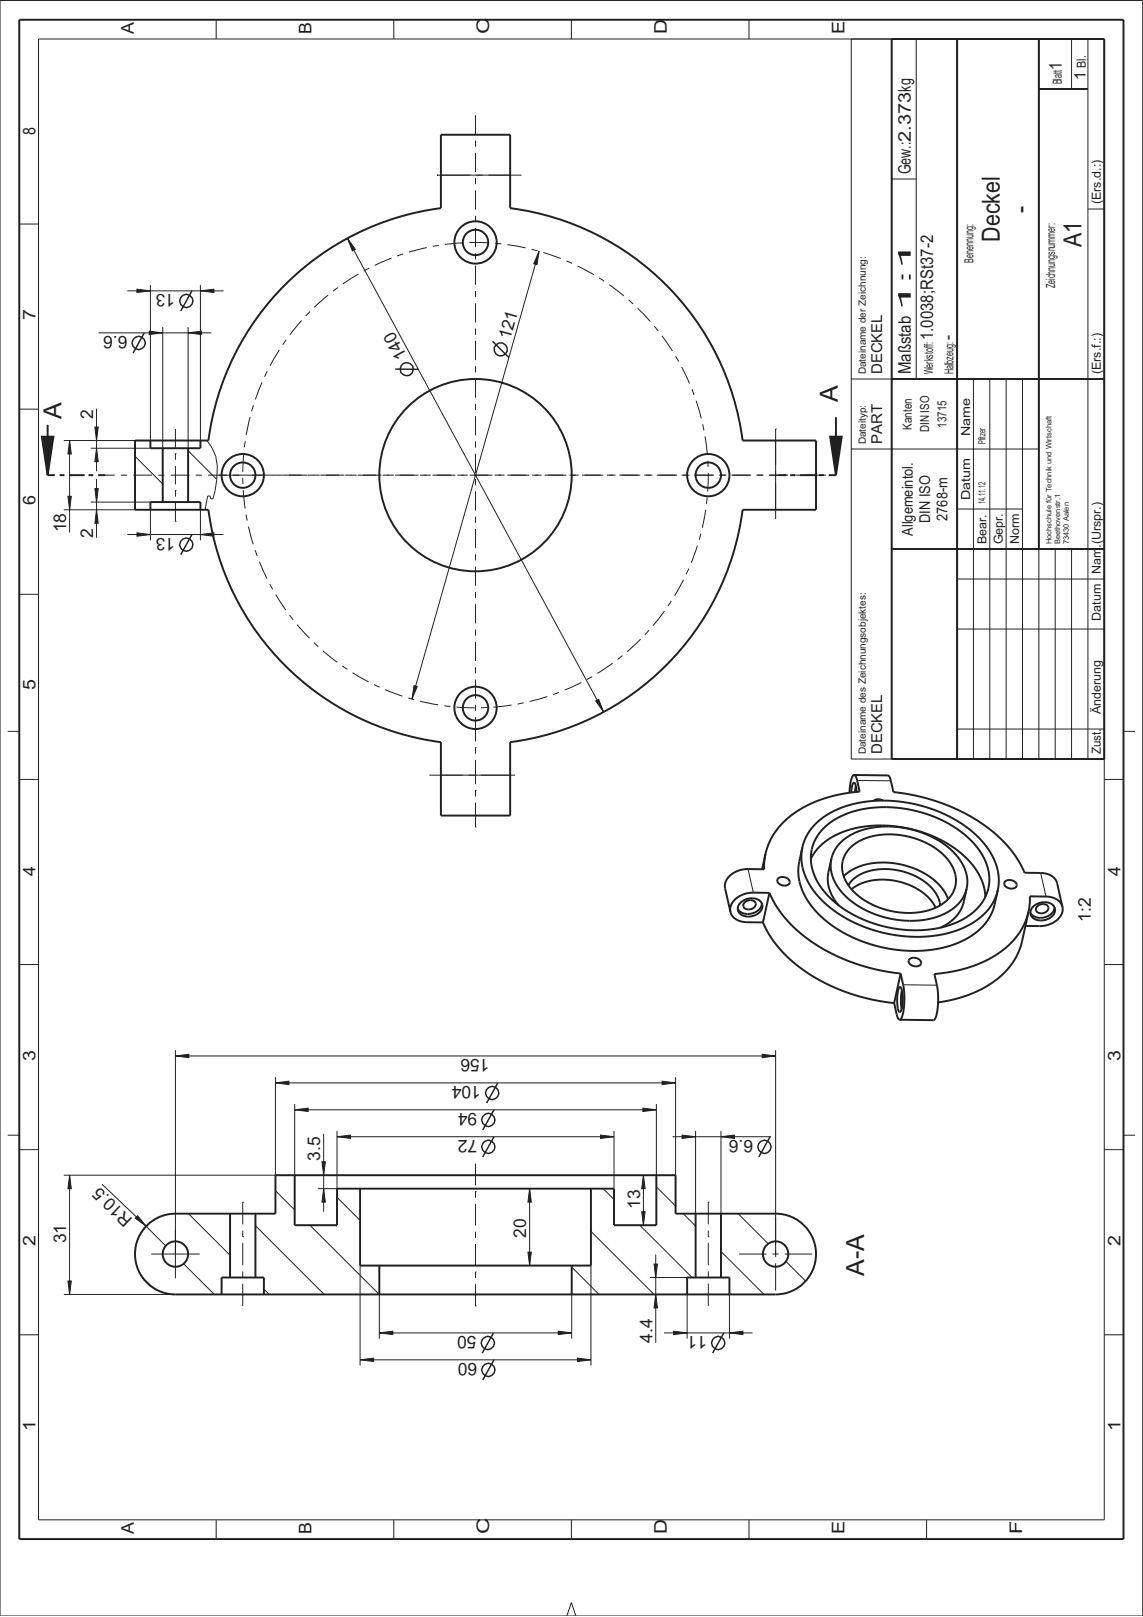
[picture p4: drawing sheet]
<svg xmlns="http://www.w3.org/2000/svg" width="210mm" height="297mm" viewBox="0 0 210 297" stroke-linecap="round" stroke-linejoin="round" font-family="sans-serif">
<path d="M152.5 80.2h2.1l-1.1 7.1z" fill="#231f20"/>
<path d="M152.5 80.2h2.1l-1.1 7.1z" fill="none" stroke="#231f20" stroke-width=".36"/>
<path d="M7.7 80.2h2.1l-1.1 7.1z" fill="#231f20"/>
<g fill="none" stroke="#231f20" stroke-width=".36">
<path d="M163.8 7.2h39v132.2h-39zM175.8 7.2v132.2M190.8 16.3h9M190.8 7.2v93.7M8.7 78.1v9.2h1.4M153.5 76.6v10.7h-1.3M163.8 69.6h39M7.7 80.2h2.1l-1.1 7.1zM11 87.3h.8M12.7 87.3h2.7M15.4 87.3h.1M16.3 87.3h.8"/>
<path d="M18 87.3h1.3M142.9 87.3h1.3M144.2 87.3h.1M145.1 87.3h.9M146.9 87.3h2.6M149.5 87.3h.1M150.4 87.3h.9M163.8 100.9h39"/>
</g>
<g fill="none" stroke="#231f20" stroke-width=".18">
<path d="M19.3 87.3h1.8M22.2 87.3h1.1M24.5 87.3h3.4M24.8 83.8l5.1 5.1M29.1 87.3h1.1M31.4 87.3h3.4M34.5 82.8l5.3 5.3M35.9 87.3h1.2M38.2 87.3h3.5M42.8 87.3h1.1M45.1 87.3h3.4M49.7 87.3h1.1"/>
<path d="M52 87.3h3.4M56.5 87.3h1.2M58.8 87.3h3.5M63.4 87.3h1.1M65.7 87.3h3.4M70.3 87.3h1.1M72.5 87.3h3.5M77.1 87.3h1.2M79.4 87.3h3.4M84 87.3h1.1M86.3 87.3h3.4M90.9 87.3h1.1"/>
<path d="M93.1 87.3h3.5M97.7 87.3h1.2M100 87.3h3.4M104.6 87.3h1.1M106.9 87.3h3.4M111.5 87.3h1.1M113.7 87.3h3.5M118.3 87.3h1.2M120.6 87.3h3.4M125.2 87.3h1.1M127.5 87.3h3.4M132 87.3h1.2"/>
<path d="M134.3 87.3h3.5M138.9 87.3h1.2M141.2 87.3h1.7M50.6 218.7l3.5 3.6M61.9 219.9l4.2 4.3M110.8 218.4l2 1.9M120.5 218l3.6 3.6M26.2 234.8l1.6 1.5M26.8 225.3l3.6 3.6M33.7 232.1l5.7 5.7M34.6 222.9l7.6 7.7M46.9 225.1l12.6 12.7"/>
<path d="M48.5 236.8l1 1M56.9 225.1l12.7 12.7M105 232.8l5 5M108.5 226.2l11.6 11.6M117.5 225.1l9.6 9.6M125.5 222.9l2.2 2.3M132.4 229.9l7.9 7.9M135.6 222.9l5.5 5.6M144.3 231.7l3.6 3.6"/>
</g>
<g fill="none" stroke="#231f20" stroke-width=".27">
<path d="M72.6 67.8h4.2"/>
<circle cx="74.7" cy="67.8" r="1.21"/>
</g>
<path d="M63.8 43.8l1.5 2-.6 .3z" fill="#231f20"/>
<path d="M63.8 43.8l1.5 2-.6 .3z" fill="none" stroke="#231f20" stroke-width=".18"/>
<path d="M109.4 128.8l.5-.3 .9 2.3z" fill="#231f20"/>
<path d="M109.4 128.8l.5-.3 .9 2.3z" fill="none" stroke="#231f20" stroke-width=".18"/>
<g fill="none" stroke="#231f20" stroke-width=".27">
<path d="M91.4 198.9l-2 3.7"/>
<circle cx="90.4" cy="200.8" r="1.21"/>
</g>
<path d="M121.6 198.6l2.5 .3-2.5 .3z" fill="#231f20"/>
<path d="M121.6 198.6l2.5 .3-2.5 .3z" fill="none" stroke="#231f20" stroke-width=".18"/>
<path d="M50.6 198.9l2.5-.3v.6z" fill="#231f20"/>
<path d="M50.6 198.9l2.5-.3v.6z" fill="none" stroke="#231f20" stroke-width=".18"/>
<path d="M12.5 235.3h.6l-.3 2.5z" fill="#231f20"/>
<path d="M12.5 235.3h.6l-.3 2.5z" fill="none" stroke="#231f20" stroke-width=".18"/>
<path d="M12.8 215.9l.3 2.5h-.6z" fill="#231f20"/>
<path d="M12.8 215.9l.3 2.5h-.6z" fill="none" stroke="#231f20" stroke-width=".18"/>
<path d="M25.3 223.3l1.5 2-2-1.5z" fill="#231f20"/>
<path d="M25.3 223.3l1.5 2-2-1.5z" fill="none" stroke="#231f20" stroke-width=".18"/>
<path d="M12.5 91.2h.6l-.3 2.4z" fill="#231f20"/>
<path d="M12.5 91.2h.6l-.3 2.4z" fill="none" stroke="#231f20" stroke-width=".18"/>
<path d="M12.8 80.9l.3 2.5h-.6z" fill="#231f20"/>
<path d="M12.8 80.9l.3 2.5h-.6z" fill="none" stroke="#231f20" stroke-width=".18"/>
<g fill="none" stroke="#231f20" stroke-width=".27">
<path d="M90.7 203.9l-2 3.7"/>
<circle cx="89.7" cy="205.7" r="1.21"/>
</g>
<path d="M118.1 203.6l2.4 .3-2.4 .3z" fill="#231f20"/>
<path d="M118.1 203.6l2.4 .3-2.4 .3z" fill="none" stroke="#231f20" stroke-width=".18"/>
<path d="M54.1 203.9l2.5-.3v.6z" fill="#231f20"/>
<path d="M54.1 203.9l2.5-.3v.6z" fill="none" stroke="#231f20" stroke-width=".18"/>
<g fill="none" stroke="#231f20" stroke-width=".27">
<path d="M90.7 208.8l-2 3.7"/>
<circle cx="89.7" cy="210.7" r="1.21"/>
</g>
<path d="M110.3 208.5l2.5 .3-2.5 .3z" fill="#231f20"/>
<path d="M110.3 208.5l2.5 .3-2.5 .3z" fill="none" stroke="#231f20" stroke-width=".18"/>
<path d="M61.9 208.8l2.5-.3v.6z" fill="#231f20"/>
<path d="M61.9 208.8l2.5-.3v.6z" fill="none" stroke="#231f20" stroke-width=".18"/>
<path d="M118.2 215.9l.3 2.5h-.6z" fill="#231f20"/>
<path d="M118.2 215.9l.3 2.5h-.6z" fill="none" stroke="#231f20" stroke-width=".18"/>
<path d="M117.9 222.6h.6l-.3 2.5z" fill="#231f20"/>
<path d="M117.9 222.6h.6l-.3 2.5z" fill="none" stroke="#231f20" stroke-width=".18"/>
<path d="M59.4 218.4l.3 2.4h-.6z" fill="#231f20"/>
<path d="M59.4 218.4l.3 2.4h-.6z" fill="none" stroke="#231f20" stroke-width=".18"/>
<path d="M59.1 213.4h.6l-.3 2.5z" fill="#231f20"/>
<path d="M59.1 213.4h.6l-.3 2.5z" fill="none" stroke="#231f20" stroke-width=".18"/>
<g fill="none" stroke="#231f20" stroke-width=".27">
<path d="M90.4 62.7l3.1 3"/>
<circle cx="91.9" cy="64.2" r="1.21"/>
</g>
<path d="M99 46.2l-.4 2.4-.6-.1z" fill="#231f20"/>
<path d="M99 46.2l-.4 2.4-.6-.1z" fill="none" stroke="#231f20" stroke-width=".18"/>
<path d="M76 125.9l.6 .2-.9 2.3z" fill="#231f20"/>
<path d="M76 125.9l.6 .2-.9 2.3z" fill="none" stroke="#231f20" stroke-width=".18"/>
<path d="M120.1 232.2h.6l-.3 2.5z" fill="#231f20"/>
<path d="M120.1 232.2h.6l-.3 2.5z" fill="none" stroke="#231f20" stroke-width=".18"/>
<path d="M120.4 237.8l.3 2.5h-.6z" fill="#231f20"/>
<path d="M120.4 237.8l.3 2.5h-.6z" fill="none" stroke="#231f20" stroke-width=".18"/>
<g fill="none" stroke="#231f20" stroke-width=".27">
<path d="M141.4 208.8l-2 3.7"/>
<circle cx="140.4" cy="210.7" r="1.21"/>
</g>
<path d="M125.3 208.5l2.4 .3-2.4 .3z" fill="#231f20"/>
<path d="M125.3 208.5l2.4 .3-2.4 .3z" fill="none" stroke="#231f20" stroke-width=".18"/>
<path d="M132.4 208.8l2.5-.3v.6z" fill="#231f20"/>
<path d="M132.4 208.8l2.5-.3v.6z" fill="none" stroke="#231f20" stroke-width=".18"/>
<g fill="none" stroke="#231f20" stroke-width=".27">
<path d="M132.9 244.9l-2 3.7"/>
<circle cx="131.9" cy="246.7" r="1.21"/>
</g>
<path d="M123.7 244.5l2.5 .4-2.5 .3z" fill="#231f20"/>
<path d="M123.7 244.5l2.5 .4-2.5 .3z" fill="none" stroke="#231f20" stroke-width=".18"/>
<path d="M134 244.9l2.4-.4v.7z" fill="#231f20"/>
<path d="M134 244.9l2.4-.4v.7z" fill="none" stroke="#231f20" stroke-width=".18"/>
<path d="M140 193.7l2.4 .3-2.4 .3z" fill="#231f20"/>
<path d="M140 193.7l2.4 .3-2.4 .3z" fill="none" stroke="#231f20" stroke-width=".18"/>
<path d="M32.2 194l2.5-.3v.6z" fill="#231f20"/>
<path d="M32.2 194l2.5-.3v.6z" fill="none" stroke="#231f20" stroke-width=".18"/>
<path d="M17.7 82.3l.3 2.5h-.6z" fill="#231f20"/>
<path d="M17.7 82.3l.3 2.5h-.6z" fill="none" stroke="#231f20" stroke-width=".18"/>
<path d="M17.4 78.5h.6l-.3 2.4z" fill="#231f20"/>
<path d="M17.4 78.5h.6l-.3 2.4z" fill="none" stroke="#231f20" stroke-width=".18"/>
<g fill="none" stroke="#231f20" stroke-width=".27">
<path d="M26.5 61.1l-2.1 3.8"/>
<circle cx="25.5" cy="63" r="1.21"/>
</g>
<path d="M27.4 60.8l2.5 .3-2.5 .4z" fill="#231f20"/>
<path d="M27.4 60.8l2.5 .3-2.5 .4z" fill="none" stroke="#231f20" stroke-width=".18"/>
<path d="M34.5 61.1l2.5-.3v.7z" fill="#231f20"/>
<path d="M34.5 61.1l2.5-.3v.7z" fill="none" stroke="#231f20" stroke-width=".18"/>
<g fill="none" stroke="#231f20" stroke-width=".27">
<path d="M35.2 53.4l-2 3.7"/>
<circle cx="34.2" cy="55.3" r="1.21"/>
</g>
<path d="M25.1 53.1l2.5 .3-2.5 .3z" fill="#231f20"/>
<path d="M25.1 53.1l2.5 .3-2.5 .3z" fill="none" stroke="#231f20" stroke-width=".18"/>
<path d="M36.8 53.4l2.5-.3v.6z" fill="#231f20"/>
<path d="M36.8 53.4l2.5-.3v.6z" fill="none" stroke="#231f20" stroke-width=".18"/>
<g fill="none" stroke="#231f20" stroke-width=".27">
<path d="M35.2 98.2l-2 3.7"/>
<circle cx="34.2" cy="100" r="1.21"/>
</g>
<path d="M25.1 97.9l2.5 .3-2.5 .3z" fill="#231f20"/>
<path d="M25.1 97.9l2.5 .3-2.5 .3z" fill="none" stroke="#231f20" stroke-width=".18"/>
<path d="M36.8 98.2l2.5-.3v.6z" fill="#231f20"/>
<path d="M36.8 98.2l2.5-.3v.6z" fill="none" stroke="#231f20" stroke-width=".18"/>
<path d="M17.7 93.6l.3 2.5h-.6z" fill="#231f20"/>
<path d="M17.7 93.6l.3 2.5h-.6z" fill="none" stroke="#231f20" stroke-width=".18"/>
<path d="M17.4 89.8h.6l-.3 2.4z" fill="#231f20"/>
<path d="M17.4 89.8h.6l-.3 2.4z" fill="none" stroke="#231f20" stroke-width=".18"/>
<g fill="none" stroke="#231f20" stroke-width=".27">
<path d="M90.6 244.9l-2 3.7"/>
<circle cx="89.6" cy="246.7" r="1.21"/>
</g>
<path d="M102.5 244.5l2.5 .4-2.5 .3z" fill="#231f20"/>
<path d="M102.5 244.5l2.5 .4-2.5 .3z" fill="none" stroke="#231f20" stroke-width=".18"/>
<path d="M69.7 244.9l2.4-.4v.7z" fill="#231f20"/>
<path d="M69.7 244.9l2.4-.4v.7z" fill="none" stroke="#231f20" stroke-width=".18"/>
<g fill="none" stroke="#231f20" stroke-width=".27">
<path d="M90.7 249.8l-2 3.7"/>
<circle cx="89.7" cy="251.7" r="1.21"/>
</g>
<path d="M106 249.5l2.5 .3-2.5 .3z" fill="#231f20"/>
<path d="M106 249.5l2.5 .3-2.5 .3z" fill="none" stroke="#231f20" stroke-width=".18"/>
<path d="M66.1 249.8l2.5-.3v.6z" fill="#231f20"/>
<path d="M66.1 249.8l2.5-.3v.6z" fill="none" stroke="#231f20" stroke-width=".18"/>
<path d="M97.3 218.4l.3 2.4h-.6z" fill="#231f20"/>
<path d="M97.3 218.4l.3 2.4h-.6z" fill="none" stroke="#231f20" stroke-width=".18"/>
<path d="M97 230h.6l-.3 2.5z" fill="#231f20"/>
<g fill="none" stroke="#231f20" stroke-width=".18">
<path d="M0 .1h209.9v296.8h-209.9zM7.1 7.2h195.7v272h-195.7zM39.7 3.6v3.6M72.3 3.6v3.6M104.9 3.6v3.6M137.5 3.6v3.6M156.3 7.2v132.2h46.5M163.8 7.2v132.2M168.3 7.2v62.4M175.8 7.2v132.2M190.8 7.2v132.2M190.8 16.3h9"/>
<path d="M196.8 7.2v9.1M199.8 7.2v132.2M80.3 32.2h.1M80.3 32.2h15.5M87.3 21.2v3.5M87.3 25.8v1.1M87.3 28.1v3.5M87.3 32.7v1.1M87.3 35v3.5M87.3 39.6v1.2M163.8 32.9h4.5M199.8 38.4h3"/>
<path d="M3.5 41.2h3.6M23.4 53.4h17.6M27.6 52.4v28.5M36.8 52.4v28.5M63.8 43.8l47 87M87.3 41.9v3.5M87.3 46.5v1.2M87.3 48.8v3.5M87.3 53.5v1.1M87.3 55.7v3.5M99 46.2l-23.3 82.2M3.5 75.2h3.6"/>
<path d="M17.7 75.1v11.5M18.1 61.1h20.7M29.9 60.1v22.2M32.2 78.8v3.4M34.5 60.1v22.2M87.3 60.4v1.1M87.3 62.6v3.5M87.3 67.3v1.1M87.3 69.5v3.6M87.3 74.2v1.1M87.3 76.4v3.6M142.4 78.8h.1"/>
<path d="M142.4 78.8v16.6M156.3 69.6h46.5M178.8 69.6v69.8M181.8 69.6v69.8M184.8 69.6v69.8M187.8 69.6v69.8M11.7 93.6h13.1M11.7 80.9h13.1M12.8 80.9v16.9M16.7 92.2h10.9M16.7 82.3h10.9M17.7 88v10.8"/>
<path d="M23.4 98.2h17.6M27.6 93.6v5.7M32.2 83.3h.1M32.2 90.1h.1M32.2 95.8h.1M32.2 83.3v1.2M32.2 85.6v3.4M32.2 90.1v1.1M32.2 92.4v3.4M36.8 93.6v5.7M38 80.9a8.3 8.3 0 0 1 1.8 7.2l-.3 2-.4 1.5-.4 .1-.1-.6h-.5l-.4 2.5M40.1 87.3h5"/>
<path d="M46.3 87.3h3.4M50.8 87.3h1.1M53.1 87.3h3.4M57.6 87.3h1.1M59.8 87.3h3.5M64.4 87.3h1.1M66.6 87.3h3.4M71.2 87.3h1.1M73.4 87.3h3.4M78 87.3h1.1M80.2 87.3h3.4M84.7 87.3h1.2"/>
<path d="M87 87.3h3.4M87.3 81.1v1.1M87.3 83.3v3.6M87.3 88v1.1M87.3 90.3v3.5M87.3 94.9v1.1M87.3 97.2v3.5M91.5 87.3h1.2M93.8 87.3h3.4M98.3 87.3h1.2M100.6 87.3h3.4M105.1 87.3h1.1"/>
<path d="M107.4 87.3h3.4M111.9 87.3h1.1M114.2 87.3h3.4M118.7 87.3h1.1M120.9 87.3h3.5M125.5 87.3h1.1M127.7 87.3h3.4M132.3 87.3h1.1M134.5 87.3h3.4M139.1 87.3h1.1M141.3 87.3h3.4M145.8 87.3h1.2"/>
<path d="M148.1 87.3h3.4M151.5 87.3h.1M156.3 82.5h34.5M175.8 93.5h12M3.5 109.2h3.6M87.3 101.8v1.2M87.3 104.1v3.5M87.3 108.7v1.2M87.3 111v3.5M87.3 115.6v1.2M87.3 117.9v3.5M163.8 100.9h39"/>
<path d="M175.8 115.6h27M175.8 106.4h27M193.8 100.9v38.5M196.8 100.9v38.5M1.4 134.3h2.1M87.3 137.3h.1M87.3 122.6v1.1M87.3 124.8v3.5M87.3 129.5v1.1M87.3 131.7v4.5M87.3 137.3v1.2M87.3 139.6v4.5"/>
<path d="M175.8 133.9h27M206.3 134.3h2.1M3.5 143.2h3.6M78.8 142.4h15.6M87.3 145.2h.1M87.3 151.9h.1M87.3 145.2v1.1M87.3 147.4v4.5M94.4 142.4h.1M137.4 159.6l.9 4.4M157.4 143.4h6.2M202.8 143.2h3.5"/>
<path d="M3.5 177.2h3.6M191.1 160.4l1 4.3M202.8 177.2h3.5M32.2 194h110.2M32.2 192.9v41.9M50.6 197.9v18h-38.9M50.6 198.9h73.5M124.1 197.9v18M142.4 192.9v38M165.9 180.9l6.2 .1M1.4 208.5h2.1M3.5 211.2h3.6"/>
<path d="M12.8 215.9v21.9M18.8 217.6l8 7.7M54.1 203.9h66.4M54.1 202.8v13.1M59.4 208.3v14.3M61.9 207.8v10.6h-3.5M61.9 208.8h50.9M87.3 218.9h.1M87.3 213.8v4M87.3 218.9v1.1M97.3 218.4v14.1M112.8 207.8v10.6"/>
<path d="M118.2 215.9v9.2M120.5 202.8v13.1M123.5 208.8h18.1M127.7 207.8v15.1M132.4 207.8v15.1M202.8 211.2h3.5M206.3 208.5h2.1M11.7 237.8h20.5M27.8 230.4h8.9M44.6 227.2h.1M44.6 220.8h.1M44.6 220.8v4.1"/>
<path d="M44.6 226.1v1.1M44.6 228.3v4.1M44.6 233.5v1.2M44.6 235.8v4.1M66.1 232.5v18.4M69.7 237.8v8.1M87.3 233.7h.1M87.3 239.9h.1M87.3 221.1v4M87.3 226.3v1.1M87.3 228.5v4M87.3 233.7v1.1"/>
<path d="M87.3 235.9v4M97 230h.6l-.3 2.5zM105 237.8v8.1M108.5 232.5v18.4M119.4 234.7h6.8M120.4 230.4v16.3M126.2 237.8v8.1M130.1 227.2h.1M130.1 220.8h.1M130.1 220.8v4.1M130.1 226.1v1.1M130.1 228.3v4.1"/>
<path d="M130.1 233.5v1.2M130.1 235.8v4.1M134 237.8v8.1M135.7 230.4h5M141.9 230.4h1.1M142.4 232.1v5M144.1 230.4h5M3.5 245.2h3.6M66.1 249.8h42.4M69.7 244.9h35.3M121.9 244.9h16.3M202.8 245.2h3.5"/>
<path d="M39.7 279.2v3.5M72.3 279.2v3.5M104.9 279.2v3.5M137.5 279.2v3.5M170.2 279.2v3.5M104.1 296.9l.8-2.5 .9 2.5"/>
</g>
<g fill="none" stroke="#231f20" stroke-width=".36">
<path d="M3.5 3.6h202.8v279.1h-202.8zM52.4 52.3a49.4 49.4 0 0 1 28.6-14.1v-13.4h12.7v13.4a49.5 49.5 0 0 1 42.7 42.7h13.5v12.7h-13.5a49.5 49.5 0 0 1-42.7 42.7v13.5h-12.7v-13.5a49.5 49.5 0 0 1-42.7-42.7h-13.5v-12.7h13.5a49.4 49.4 0 0 1 14.1-28.6zM27.6 93.6v-1.4h9.2v1.4M27.6 80.9v1.4h9.2v-1.4M29.9 82.3v9.9M34.5 82.3v9.9M140.6 156.9l-.3 2.8-2.9-.1a4 4 0 0 0-4.3 3l1 4.9M140.6 156.9l-.6 2.8M147.3 155.7a10.3 10.3 0 0 1 6.7-7.1 25.5 25.5 0 0 1 21.7 2.1 15.4 15.4 0 0 1 7.4 8.6l.3 2.1-.2 2.1M147.3 155.7l-.5 2.5a9.9 9.9 0 0 0 2.5 8.6 24.4 24.4 0 0 0 17 7.8 19 19 0 0 0 13.1-3.4 9.1 9.1 0 0 0 3.3-5.1l.5-2.6M147.3 155.7a9.9 9.9 0 0 0 2.6 8.5 24.4 24.4 0 0 0 16.9 7.8 18.9 18.9 0 0 0 13.2-3.4 9.1 9.1 0 0 0 3.2-5.1M148.9 157.8a11.3 11.3 0 0 1 8-5.6 23.2 23.2 0 0 1 21 5.8 10.4 10.4 0 0 1 3 6.8"/>
<path d="M151.3 152.1a15.7 15.7 0 0 1 11.4-3.8 22.2 22.2 0 0 1 16.6 7.1 8.6 8.6 0 0 1 1.6 9.4 12 12 0 0 1-9.1 5.8 23.3 23.3 0 0 1-19.7-6 9.2 9.2 0 0 1-2.8-9.4l.8-1.6zM152.7 157.8a7.9 7.9 0 0 1 6.3-5.5 17.7 17.7 0 0 1 16.5 4.7 7.2 7.2 0 0 1 2 6.2M152.7 157.8a7.8 7.8 0 0 0 3.2 7.4 17.4 17.4 0 0 0 17.6 2.6 7 7 0 0 0 4-4.6M152.7 157.8l-.6 2.4a7.1 7.1 0 0 0 1.9 6.1M156.1 155.7a11 11 0 0 1 9.5-2.3 12.4 12.4 0 0 1 9.4 6 5.2 5.2 0 0 1-2.7 7.1 14.3 14.3 0 0 1-16.3-3.7 5.2 5.2 0 0 1 .1-7.1zM156.9 142.4h6.2a1.13 1.13 0 0 1 .5 1l.5 2.1a33.2 33.2 0 0 1 20.6 9.5 18 18 0 0 1 3.5 5.3l2.9 .1a2.87 2.87 0 0 1 3 1.9l1 4.3M156.9 142.4a1.13 1.13 0 0 1 .5 1l.5 2a21.9 21.9 0 0 0-14.2 5.8 11.8 11.8 0 0 0-3.1 5.7M156.9 142.4h-.2a5.2 5.2 0 0 0-.7 3.2M157.2 144.4l-.2 1.1M157.2 144.4l.1 1.1v-.1M157.2 144.4v-.1a.36 .36 0 0 0-.1-.4 .36 .36 0 0 0-.4 0l-.2 .5-.2 1.2M162.1 147.1a1.44 1.44 0 0 0-1.7 0"/>
<path d="M134.1 167.5a2.83 2.83 0 0 0 3.1 1.9h2.9M136 165.8a2.59 2.59 0 0 1 3.9 .2 2.06 2.06 0 0 1-2.2 2.4 1.7 1.7 0 0 1-2.2-1.7zM136.7 165.8a1.17 1.17 0 0 1 1.2-.5 1.17 1.17 0 0 1 .9 .9 1.24 1.24 0 0 1-1.1 .9 1.24 1.24 0 0 1-1.2-.7zM139.9 166a2.6 2.6 0 0 1-4.1 1.3l-.3-.4M140.1 169.4a23 23 0 0 0 11.3 11.1 36.6 36.6 0 0 0 12.8 3.8M141.3 164h-3a4 4 0 0 0-4.2 3v.5M141.3 164a23 23 0 0 0 11.3 11.1 36.6 36.6 0 0 0 12.8 3.7M141.3 164l-1.2 5.4M142.9 161.4a1.22 1.22 0 0 1 1.3-.3 1.22 1.22 0 0 1 .8 1.2 1.25 1.25 0 0 1-1.4 .4 1.25 1.25 0 0 1-.8-1.1zM154.9 161a11.2 11.2 0 0 1 10-2.3 12.2 12.2 0 0 1 9 5.9l.2 .6M155.8 162.6a7.4 7.4 0 0 1 6.6-3 11.3 11.3 0 0 1 9.6 4.7l.4 1 .3 1M156.4 163.4a10.5 10.5 0 0 1 9.9-1.1 9.4 9.4 0 0 1 5.5 4.4"/>
<path d="M165.4 178.8l.5 2.1a9.8 9.8 0 0 1-.5 6.3l-.2 .1M165.4 178.8l-1.2 5.5M167 176.2a1.33 1.33 0 0 1 2.1 .8 1.27 1.27 0 0 1-1.3 .5 1.27 1.27 0 0 1-.9-1zM177.5 163.2l-.5 2.5a7 7 0 0 1-4.3 4.7M184.6 162a1.22 1.22 0 0 1 1.3-.3 1.22 1.22 0 0 1 .8 1.1 1.25 1.25 0 0 1-1.4 .4 1.25 1.25 0 0 1-.8-1.1zM188.9 167.5a13.8 13.8 0 0 1-8.2 9.1l-1.7 .7-2.3 .8-2.5 .5-2.6 .3 .5 2.1a9.8 9.8 0 0 1-.5 6.3h-6.4M188.9 167.5l-1.2 5.4a13.7 13.7 0 0 1-8.3 9.2l-3.2 1.2-3.9 .8M189.7 166.5a2.59 2.59 0 0 1 4 .2 2.06 2.06 0 0 1-2.2 2.4 1.7 1.7 0 0 1-2.3-1.7zM190.5 166.5a1.17 1.17 0 0 1 1.1-.5 1.17 1.17 0 0 1 .9 .9 1.24 1.24 0 0 1-1 .9 1.24 1.24 0 0 1-1.3-.7zM193.7 166.7a2.6 2.6 0 0 1-4.2 1.3l-.3-.3M195.1 166.6a2.83 2.83 0 0 0-3-1.9h-3l-.2 2.8M195.1 166.6a3.3 3.3 0 0 1-2.9 3.4l-1.1 .1h-2.8"/>
<path d="M164.2 184.3l.5 2a1.13 1.13 0 0 0 .5 1M165.2 181.4a.32 .32 0 0 1 .3 0 .32 .32 0 0 1 .1 .4v.1a5.3 5.3 0 0 1-.3 4l-.2-.1a6.7 6.7 0 0 1 .1-4.4zM165.6 181.9a8.8 8.8 0 0 0 0 3.4M165.8 182.9l-.1 1.4M54.1 215.9v9.2h7.8v-6.7h50.9v6.7h7.7v-9.2M66.1 218.4v14.1h42.4v-14.1M27.3 224.8a7.4 7.4 0 0 1 4.9-1.9h18.4v-7h73.5v7h18.3a7.4 7.4 0 0 1 7.5 7.5 7.4 7.4 0 0 1-7.5 7.4h-110.2a7.4 7.4 0 0 1-6.9-4.8 7.4 7.4 0 0 1 2-8.2zM40.7 237.8v-3.1h7.8v3.1M42.2 222.9v11.8M46.9 222.9v11.8M69.7 232.5v5.3M105 232.5v5.3"/>
<path d="M126.2 237.8v-3.1h7.8v3.1M127.7 222.9v11.8M132.4 222.9v11.8"/>
<circle cx="87.3" cy="44.5" r="2.33"/>
<circle cx="87.3" cy="44.5" r="3.9"/>
<circle cx="44.6" cy="87.3" r="3.9"/>
<circle cx="44.6" cy="87.3" r="2.33"/>
<circle cx="87.3" cy="87.3" r="17.7"/>
<circle cx="130.1" cy="87.3" r="3.9"/>
<circle cx="130.1" cy="87.3" r="2.33"/>
<circle cx="87.3" cy="130" r="2.33"/>
<circle cx="87.3" cy="130" r="3.9"/>
<circle cx="32.2" cy="230.4" r="2.33"/>
<circle cx="142.4" cy="230.4" r="2.33"/>
</g>
<path d="M87.3 44.5a42.7 42.7 0 0 0-37.4 63.3 42.7 42.7 0 0 0 73.5 2.5 42.7 42.7 0 0 0-33.1-65.7l-3-.1" fill="none" stroke="#231f20" stroke-width=".18" stroke-dasharray="1.1 1.1 3.4 1.1" stroke-linecap="butt"/>
<g font-size="4.6" fill="#231f20">
<text x="188.9" y="39" transform="rotate(-90 188.9 39)">-</text>
<text x="183.6" y="44.4" transform="rotate(-90 183.6 44.4)">Deckel</text>
<text x="198.6" y="45.4" transform="rotate(-90 198.6 45.4)">A1</text>
<text x="11.3" y="77" transform="rotate(-90 11.3 77)">A</text>
<text x="153.8" y="73.9" transform="rotate(-90 153.8 73.9)">A</text>
<text x="158.7" y="234.4" transform="rotate(-90 158.7 234.4)">A-A</text>
</g>
<g font-size="3.2" fill="#231f20">
<text x="24.6" y="6.2" transform="rotate(-90 24.6 6.2)">A</text>
<text x="57.2" y="6.2" transform="rotate(-90 57.2 6.2)">B</text>
<text x="89.8" y="6.2" transform="rotate(-90 89.8 6.2)">C</text>
<text x="122.5" y="6.2" transform="rotate(-90 122.5 6.2)">D</text>
<text x="155.1" y="6.2" transform="rotate(-90 155.1 6.2)">E</text>
<text x="195" y="12.9" transform="rotate(-90 195 12.9)">1</text>
<text x="6.5" y="24.8" transform="rotate(-90 6.5 24.8)">8</text>
<text x="167.2" y="32" transform="rotate(-90 167.2 32)">Gew.:2.373kg</text>
<text x="6.5" y="58.8" transform="rotate(-90 6.5 58.8)">7</text>
<text x="32.2" y="54" transform="rotate(-180 32.2 54)">13</text>
<text x="23.4" y="61.8" transform="rotate(-180 23.4 61.8)">6.6</text>
<text x="74.8" y="65.4" transform="rotate(-118 74.8 65.4)">140</text>
<text x="93.7" y="62.5" transform="rotate(-74 93.7 62.5)">121</text>
<text x="171.4" y="62.5" transform="rotate(-90 171.4 62.5)">1.0038;RSt37-2</text>
<text x="175.1" y="62.5" transform="rotate(-90 175.1 62.5)">-</text>
<text x="167.2" y="68.8" transform="rotate(-90 167.2 68.8)">Maßstab 1:1</text>
<text x="17.1" y="77" transform="rotate(-90 17.1 77)">2</text>
<text x="6.5" y="92.8" transform="rotate(-90 6.5 92.8)">6</text>
<text x="12.2" y="97.8" transform="rotate(-90 12.2 97.8)">18</text>
<text x="17.1" y="98.8" transform="rotate(-90 17.1 98.8)">2</text>
<text x="32.2" y="98.8" transform="rotate(-180 32.2 98.8)">13</text>
<text x="6.5" y="126.8" transform="rotate(-90 6.5 126.8)">5</text>
<text x="6.5" y="160.8" transform="rotate(-90 6.5 160.8)">4</text>
<text x="205.8" y="160.8" transform="rotate(-90 205.8 160.8)">4</text>
<text x="200.4" y="169.4" transform="rotate(-90 200.4 169.4)">1:2</text>
<text x="6.5" y="194.8" transform="rotate(-90 6.5 194.8)">3</text>
<text x="89.9" y="194.6" transform="rotate(-180 89.9 194.6)">156</text>
<text x="205.8" y="194.8" transform="rotate(-90 205.8 194.8)">3</text>
<text x="88.3" y="199.5" transform="rotate(-180 88.3 199.5)">104</text>
<text x="87.6" y="204.5" transform="rotate(-180 87.6 204.5)">94</text>
<text x="87.6" y="209.4" transform="rotate(-180 87.6 209.4)">72</text>
<text x="138.3" y="209.4" transform="rotate(-180 138.3 209.4)">6.6</text>
<text x="58.8" y="213.2" transform="rotate(-90 58.8 213.2)">3.5</text>
<text x="24.5" y="223.9" transform="rotate(-136 24.5 223.9)">R10.5</text>
<text x="96.6" y="227.4" transform="rotate(-90 96.6 227.4)">20</text>
<text x="117.5" y="222.1" transform="rotate(-90 117.5 222.1)">13</text>
<text x="6.5" y="228.9" transform="rotate(-90 6.5 228.9)">2</text>
<text x="12.2" y="228.4" transform="rotate(-90 12.2 228.4)">31</text>
<text x="205.8" y="228.9" transform="rotate(-90 205.8 228.9)">2</text>
<text x="87.5" y="245.5" transform="rotate(-180 87.5 245.5)">50</text>
<text x="129.8" y="245.5" transform="rotate(-180 129.8 245.5)">11</text>
<text x="87.6" y="250.4" transform="rotate(-180 87.6 250.4)">60</text>
<text x="119.8" y="246.7" transform="rotate(-90 119.8 246.7)">4.4</text>
<text x="6.5" y="262.9" transform="rotate(-90 6.5 262.9)">1</text>
<text x="205.8" y="262.9" transform="rotate(-90 205.8 262.9)">1</text>
<text x="24.6" y="281.7" transform="rotate(-90 24.6 281.7)">A</text>
<text x="57.2" y="281.7" transform="rotate(-90 57.2 281.7)">B</text>
<text x="89.8" y="281.7" transform="rotate(-90 89.8 281.7)">C</text>
<text x="122.5" y="281.7" transform="rotate(-90 122.5 281.7)">D</text>
<text x="155.1" y="281.7" transform="rotate(-90 155.1 281.7)">E</text>
<text x="187.7" y="281.7" transform="rotate(-90 187.7 281.7)">F</text>
</g>
<text font-size="2.9" fill="#231f20" x="199.4" y="14.7" transform="rotate(-90 199.4 14.7)">1</text>
<g font-size="2.8" fill="#231f20">
<text x="162" y="68.8" transform="rotate(-90 162 68.8)">DECKEL</text>
<text x="162" y="81.6" transform="rotate(-90 162 81.6)">PART</text>
<text x="174" y="95.7" transform="rotate(-90 174 95.7)">2768-m</text>
<text x="167.6" y="98.4" transform="rotate(-90 167.6 98.4)">Allgemeintol.</text>
<text x="170.8" y="96.1" transform="rotate(-90 170.8 96.1)">DIN ISO</text>
<text x="162" y="138.6" transform="rotate(-90 162 138.6)">DECKEL</text>
</g>
<g font-size="2.3" fill="#231f20">
<text x="195" y="15.5" transform="rotate(-90 195 15.5)">Blatt</text>
<text x="199.4" y="12.5" transform="rotate(-90 199.4 12.5)">Bl.</text>
<text x="202.2" y="37.5" transform="rotate(-90 202.2 37.5)">(Ers.d.:)</text>
<text x="178.8" y="48.3" transform="rotate(-90 178.8 48.3)">Benennung:</text>
<text x="193.8" y="53" transform="rotate(-90 193.8 53)">Zeichnungsnummer:</text>
<text x="171.4" y="68.8" transform="rotate(-90 171.4 68.8)">Werkstoff:</text>
<text x="175.1" y="68.8" transform="rotate(-90 175.1 68.8)">Halbzeug:</text>
<text x="202.2" y="68.8" transform="rotate(-90 202.2 68.8)">(Ers.f.:)</text>
<text x="167.5" y="78.9" transform="rotate(-90 167.5 78.9)">Kanten</text>
<text x="170.6" y="79.4" transform="rotate(-90 170.6 79.4)">DIN ISO</text>
<text x="173.8" y="78.6" transform="rotate(-90 173.8 78.6)">13715</text>
<text x="178.1" y="80.2" transform="rotate(-90 178.1 80.2)">Name</text>
<text x="178.1" y="91.9" transform="rotate(-90 178.1 91.9)">Datum</text>
<text x="181.2" y="100" transform="rotate(-90 181.2 100)">Bear.</text>
<text x="184.2" y="100" transform="rotate(-90 184.2 100)">Gepr.</text>
<text x="187.2" y="100" transform="rotate(-90 187.2 100)">Norm</text>
<text x="202.2" y="105.5" transform="rotate(-90 202.2 105.5)">Nam.(Urspr.)</text>
<text x="202.2" y="114" transform="rotate(-90 202.2 114)">Datum</text>
<text x="202.2" y="131.1" transform="rotate(-90 202.2 131.1)">Änderung</text>
<text x="202.2" y="138.6" transform="rotate(-90 202.2 138.6)">Zust.</text>
</g>
<g font-size="1.8" fill="#231f20">
<text x="159" y="68.8" transform="rotate(-90 159 68.8)">Dateiname der Zeichnung:</text>
<text x="159" y="81.6" transform="rotate(-90 159 81.6)">Dateityp:</text>
<text x="181" y="81.6" transform="rotate(-90 181 81.6)">Pfitzer</text>
<text x="181" y="92.6" transform="rotate(-90 181 92.6)">14.11.12</text>
<text x="159" y="138.6" transform="rotate(-90 159 138.6)">Dateiname des Zeichnungsobjektes:</text>
</g>
<g font-size="1.4" fill="#231f20">
<text x="193.1" y="100" transform="rotate(-90 193.1 100)">Hochschule für Technik und Wirtschaft</text>
<text x="194.7" y="100" transform="rotate(-90 194.7 100)">Beethovenstr.1</text>
<text x="196.3" y="100" transform="rotate(-90 196.3 100)">73430 Aalen</text>
</g>
</svg>
